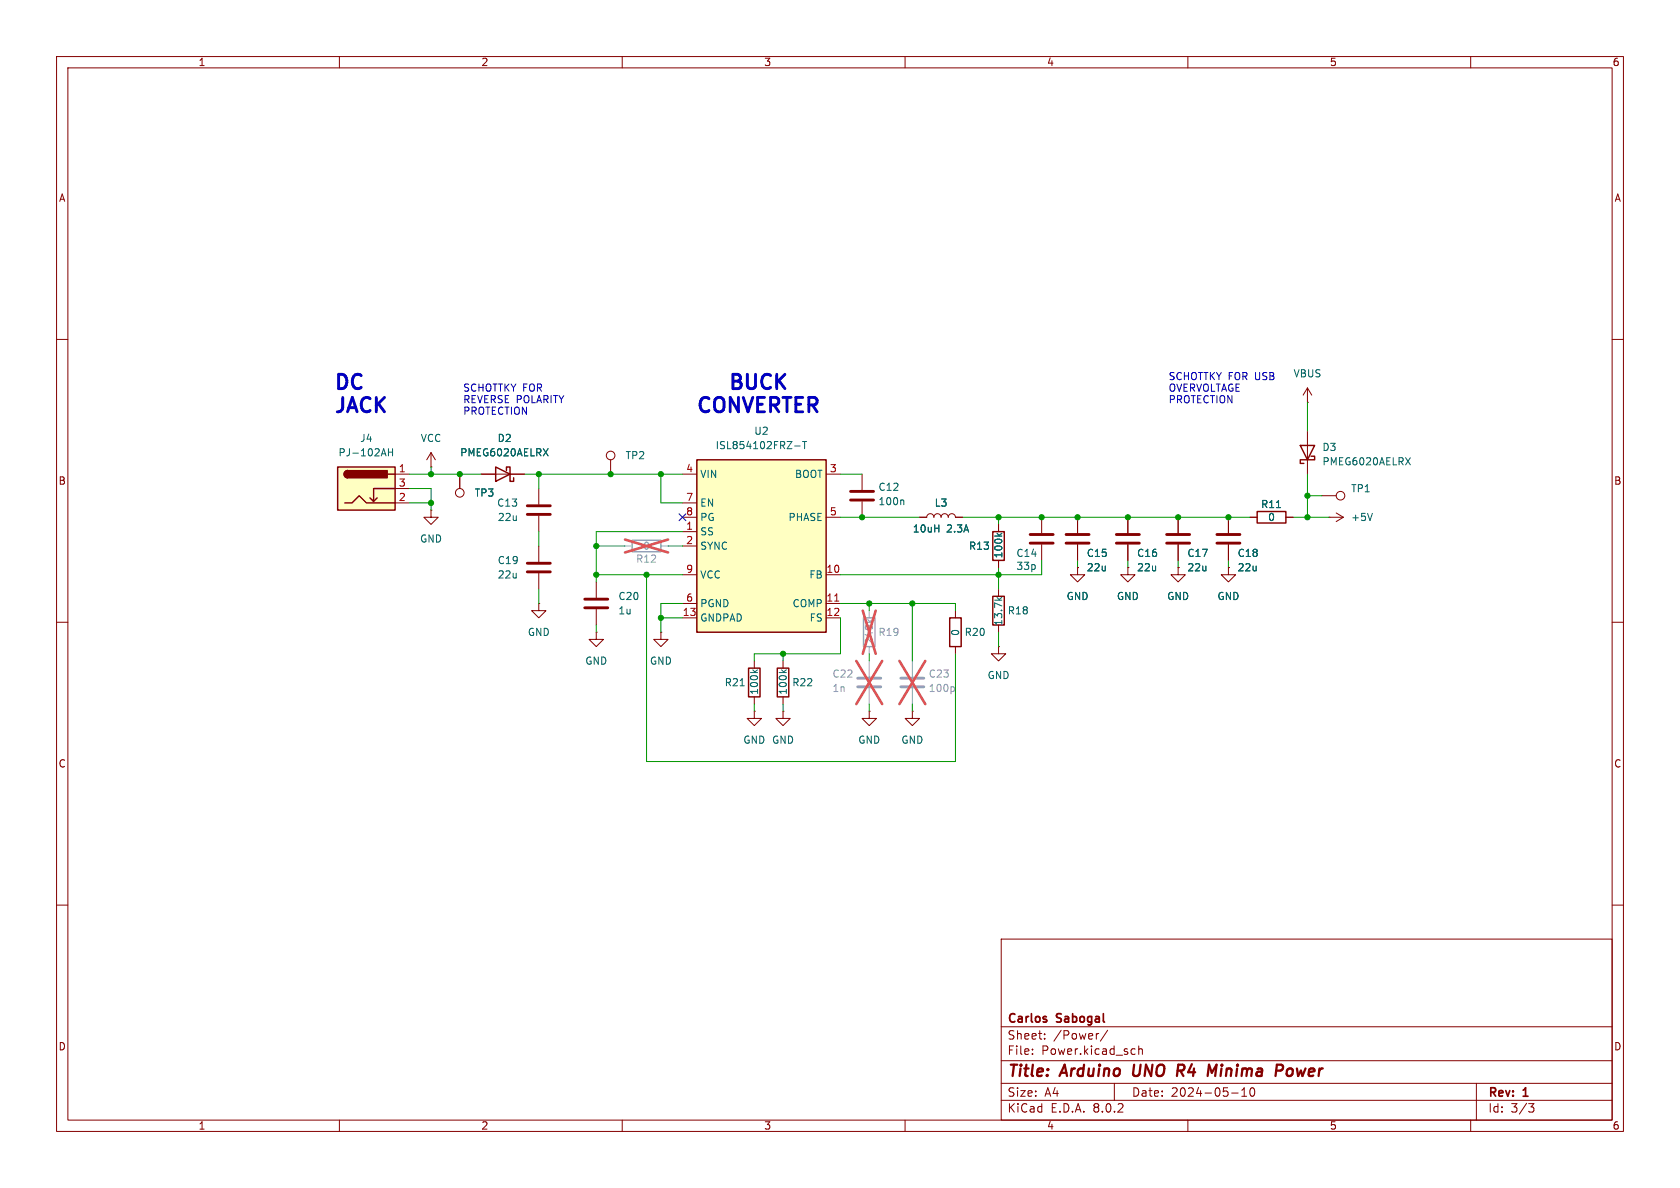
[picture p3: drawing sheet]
<svg xmlns="http://www.w3.org/2000/svg" width="297mm" height="210mm" viewBox="0 0 297 210" stroke-linecap="round" stroke-linejoin="round" font-family="sans-serif">
<g fill="none" stroke="#840000" stroke-width=".18">
<path d="M10 10h277v190h-277zM12 12h273v186h-273zM60 10v2M110 10v2M160 10v2M210 10v2M260 10v2M10 60h2M285 60h2M231.1 71.1h.1M231.1 68.6v2.5M231.1 76.2v7.6"/>
<path d="M231.1 68.6l-.7 1.3M231.1 68.6l.8 1.3M76.2 82.6h.1M76.2 90.2v1.2h1.3l-1.3 1.3-1.3-1.3h1.3M76.2 90.2h.1M76.2 80l-.8 1.3M76.2 80v2.6M76.2 80l.8 1.3M81.3 83.8v2.6M85.1 83.8h7.6M95.2 86.4v2.8M95.2 91.2v2.8"/>
<path d="M107.9 81.3v2.5M152.4 83.8v2.8M152.4 88.6v2.8M162.6 91.4h1.2a.64 .64 0 0 1 .7-.6 .64 .64 0 0 1 .6 .6 .64 .64 0 0 1 .6-.6 .64 .64 0 0 1 .7 .6 .64 .64 0 0 1 .6-.6 .64 .64 0 0 1 .6 .6 .64 .64 0 0 1 .7-.6 .64 .64 0 0 1 .6 .6h1.3M176.5 92.7v1.3M176.5 99.1v1.2M184.1 91.4v2.8M184.1 96.3v2.8M190.5 91.4v2.8M190.5 96.3v2.8M199.4 91.4v2.8M199.4 96.3v2.8"/>
<path d="M208.3 91.4v2.8M208.3 96.3v2.8M217.2 91.4v2.8M217.2 96.3v2.8M221 91.4h1.2M227.3 91.4h1.3M233.7 87.6h2.5M234.9 91.4h.1M234.9 91.4h2.6M236.2 90.7l1.3 .7M237.5 91.4l-1.3 .8M10 110h2"/>
<path d="M105.4 111.8v1.2h1.3l-1.3 1.3-1.3-1.3h1.3M105.4 111.8h.1M105.4 102.9v2.8M105.4 107.7v2.8M116.8 111.8v1.2h1.3l-1.3 1.3-1.2-1.3h1.2M116.8 111.8h.1M168.9 108v1.2M168.9 114.3v1.3M176.5 114.3v1.3h1.3l-1.3 1.2-1.2-1.2h1.2M176.5 114.3h.1M176.5 104.1v1.3M176.5 110.5v1.3"/>
<path d="M190.5 100.3v1.3h1.3l-1.3 1.3-1.3-1.3h1.3M190.5 100.3h.1M199.4 100.3v1.3h1.3l-1.3 1.3-1.3-1.3h1.3M199.4 100.3h.1M208.3 100.3v1.3h1.2l-1.2 1.3-1.3-1.3h1.3M208.3 100.3h.1M217.2 100.3v1.3h1.2l-1.2 1.3-1.3-1.3h1.3M217.2 100.3h.1M285 110h2M161.3 125.7v1.3h1.3l-1.3 1.3-1.3-1.3h1.3M161.3 125.7h.1M10 160h2"/>
<path d="M285 160h2M177 166h108v32h-108zM60 198v2M110 198v2M160 198v2M177 194.5h108M177 191.5h108M177 187.5h108M177 181.5h108M182.5 186.3v.1M182.5 185.5v.1M184.7 183.6v.1"/>
<path d="M184.7 182.8v.1M194.2 182.7l-.2 .1M195.8 182.1l-1.3 2M197 191.5v3M200.2 185.4l.5 .1M200.7 186.3l-.5 .1M201.3 185.5l.2-.1 .4 .1 .1 .9M201.3 184.9v1.5M210 198v2M217.7 193.2h1.2M219.5 193.8h.9M219.5 192.7l.5-.4v1.5"/>
<path d="M221.2 192.4l.1-.1a.81 .81 0 0 1 .6 .6 .81 .81 0 0 1-.3 .8l-.1 .1a.81 .81 0 0 1-.6-.6 .81 .81 0 0 1 .3-.8zM260 198v2M261 191.5v6.5M270.2 195.1h1l-.5 .6 .4 .1 .1 .5-.3 .3h-.4"/>
<circle cx="81.3" cy="87.1" r=".76"/>
<circle cx="107.9" cy="80.5" r=".76"/>
<circle cx="237" cy="87.6" r=".76"/>
</g>
<path d="M200.5 188.2l-.2 1.6 .3 .4M208.3 188.2h.8M208.7 189.3l.5 .9M209.1 189.2l-.9 .1M214.2 189.6l.9-1.4-.3 2M226.5 188.2l.2 .1a.54 .54 0 0 1-.1 .9M228.2 188.9a.62 .62 0 0 0-.7 .4v.7l.3 .2h.3" fill="none" stroke="#840000" stroke-width=".4"/>
<path d="M96.1 79.3l.8 1.3M96.9 79.3l-.8 1.3M159.6 88.4l.2 .2v.6M176.3 94.3l.4 .5M177.1 94.3l-.5 .3M225.7 89.7h.7M242.6 90.7l-.4 1.3M248.5 80.9l.8 1.3M249.3 80.9l-.8 1.3M176.3 105.6l.4 .5M177.1 105.6l-.5 .4" fill="none" stroke="#006464" stroke-width=".18"/>
<g fill="none" stroke="#840000" stroke-width=".51">
<path d="M93.2 89.4h4.1M93.2 90.9h4.1M150.4 88.4h4M150.4 86.9h4M182.1 96h4.1M182.1 94.5h4.1M188.5 96h4M188.5 94.5h4M197.4 96h4M197.4 94.5h4M206.2 96h4.1M206.2 94.5h4.1"/>
<path d="M215.1 96h4.1M215.1 94.5h4.1M103.4 107.4h4M103.4 105.9h4"/>
</g>
<path d="M111.8 95.5h5v2h-5zM152.7 109.2h2v5.1h-2z" fill="none" stroke="#a1a1a1" stroke-width=".25"/>
<path d="M110.5 96.5h1.3M116.8 96.5h1.3M153.7 108v1.2M153.7 114.3v1.3" fill="none" stroke="#a1a1a1" stroke-width=".18"/>
<path d="M110.5 95.4l7.6 2.3M118.1 95.4l-7.6 2.3M152.5 108l2.3 7.6M154.8 108l-2.3 7.6" fill="none" stroke="#e65255" stroke-width=".46"/>
<path d="M229.9 78.7h2.5l-1.3 2.6zM87.6 82.6l2.6 1.2-2.6 1.3zM89.5 83.2v-.6h.7v2.5h.6v-.6M175.5 94h2v5.1h-2zM222.2 90.4h5.1v2.1h-5.1zM231.8 80.6h.6v.7h-2.5v.6h.6M167.9 109.2h2v5.1h-2zM175.5 105.4h2v5.1h-2z" fill="none" stroke="#840000" stroke-width=".25"/>
<path d="M153.4 109.5l.5 .5M154.2 109.5l-.4 .4" fill="none" stroke="#989898" stroke-width=".18"/>
<path d="M59.7 82.6h10.1v7.6h-10.1z" fill="#ffffc2"/>
<path d="M59.7 82.6h10.1v7.6h-10.1zM61 88.9h1.2l1.3-1.3 1.3 1.3h5M61.5 83.2a.64 .64 0 0 0-.7 .6 .64 .64 0 0 0 .7 .7M66.7 88l-.7 .6M68.6 83.8h1.2M69.8 86.4h-3.8v2.2l-.6-.6M132.3 118.1h2.1v5.1h-2.1z" fill="none" stroke="#840000" stroke-width=".25"/>
<g fill="#840000" stroke="#840000" stroke-width=".25">
<path d="M61 83.4l.5-.2v1.3a.63 .63 0 0 1-.6-.4 .63 .63 0 0 1 .1-.7z"/>
<path d="M61.5 83.2h7v1.3h-7z"/>
</g>
<path d="M69.8 83.8h2.6M69.8 88.9h2.6M69.8 86.4h2.6M95.2 96.5v2.8M95.2 106.7v1.3h1.3l-1.3 1.2-1.2-1.2h1.2M95.2 106.7h.1M95.2 101.3v2.8M133.3 116.8v1.3M133.3 125.7v1.3h1.3l-1.3 1.3-1.2-1.3h1.2M133.3 125.7h.1M133.3 123.2v1.3" fill="none" stroke="#840000" stroke-width=".18"/>
<path d="M68.7 79.3v1.3M68.7 79.9h.7M69.4 79.3v1.3M133.1 118.4l.5 .5M133.9 118.4l-.5 .4M130.8 121.2h.8" fill="none" stroke="#006464" stroke-width=".18"/>
<path d="M159.3 119.9h4M159.3 121.4h4" fill="none" stroke="#a1a1a1" stroke-width=".51"/>
<path d="M161.3 116.8v2.8M161.3 121.7v2.8" fill="none" stroke="#a1a1a1" stroke-width=".18"/>
<path d="M168.5 121.4l.2 .2v.4l-.2 .2" fill="none" stroke="#989898" stroke-width=".18"/>
<path d="M159 116.8l4.6 7.7M163.6 116.8l-4.6 7.7" fill="none" stroke="#e65255" stroke-width=".46"/>
<path d="M93.2 99.6h4.1M93.2 101.1h4.1" fill="none" stroke="#840000" stroke-width=".51"/>
<path d="M123.2 81.3h22.8v30.5h-22.8z" fill="#ffffc2"/>
<path d="M123.2 81.3h22.8v30.5h-22.8z" fill="none" stroke="#800000" stroke-width=".25"/>
<g fill="none" stroke="#840000" stroke-width=".18">
<path d="M81.3 83.8v2.6M85.1 83.8h2.5M90.2 83.8h2.5M120.6 94h2.6M120.6 96.5h2.6M120.6 83.8h2.6M120.6 91.4h2.6M120.6 88.9h2.6M146 83.8h2.6M146 91.4h2.6M162.6 91.4h1.2M168.9 91.4h1.3"/>
<path d="M176.5 92.7v1.3M176.5 99.1v1.2M190.5 91.4v2.8M190.5 96.3v2.8M199.4 91.4v2.8M199.4 96.3v2.8M208.3 91.4v2.8M208.3 96.3v2.8M217.2 91.4v2.8M217.2 96.3v2.8M221 91.4h1.2M227.3 91.4h1.3"/>
<path d="M120.6 101.6h2.6M120.6 106.7h2.6M120.6 109.2h2.6M138.4 116.8v1.3M146 101.6h2.6M146 106.7h2.6M146 109.2h2.6M190.5 100.3h.1M199.4 100.3h.1M208.3 100.3h.1M217.2 100.3h.1M138.4 125.7v1.3h1.3l-1.3 1.3-1.2-1.3h1.2"/>
<path d="M138.4 125.7h.1M138.4 123.2v1.3M153.7 125.7v1.3h1.2l-1.2 1.3-1.3-1.3h1.3M153.7 125.7h.1"/>
</g>
<path d="M147.6 106.3h.7" fill="none" stroke="#a90000" stroke-width=".18"/>
<path d="M96.1 79.3l.8 1.3M96.9 79.3l-.8 1.3M140.5 78.8h1M141.9 78h.7M142.2 78v1.3M176.3 94.3l.4 .5M177.1 94.3l-.5 .3M225.7 89.7h.7M138.2 118.4l.4 .5M139 118.4l-.5 .4" fill="none" stroke="#006464" stroke-width=".18"/>
<path d="M151.6 119.9h4.1M151.6 121.4h4.1" fill="none" stroke="#a1a1a1" stroke-width=".51"/>
<path d="M153.7 116.8v2.8M153.7 121.7v2.8" fill="none" stroke="#a1a1a1" stroke-width=".18"/>
<path d="M151.4 116.8l4.6 7.7M156 116.8l-4.6 7.7" fill="none" stroke="#e65255" stroke-width=".46"/>
<path d="M137.4 118.1h2v5.1h-2z" fill="none" stroke="#840000" stroke-width=".25"/>
<g fill="none" stroke="#009600" stroke-width=".18">
<path d="M231.1 71.1v5.1M72.4 83.8h12.7M72.4 88.9h3.8M72.4 86.4h3.8v3.8M76.2 82.6v1.2M92.7 83.8h27.9M95.2 83.8v2.6M95.2 94v2.5M105.4 96.5h5.1M116.8 83.8v5.1h3.8M118.1 96.5h2.5M120.6 94h-15.2v8.9"/>
<path d="M148.6 91.4h14M148.6 83.8h3.8M170.2 91.4h50.8M176.5 91.4v1.3M184.1 99.1v2.5h-35.5M190.5 99.1v1.2M199.4 99.1v1.2M208.3 99.1v1.2M217.2 99.1v1.2M228.6 91.4h6.3M231.1 83.8v7.6M231.1 87.6h2.6"/>
<path d="M95.2 104.1v2.6M105.4 110.5v1.3M105.4 101.6h15.2M114.3 101.6v33h54.6v-19M116.8 109.2h3.8M120.6 106.7h-3.8v5.1M138.4 115.6v1.2M148.6 109.2v6.4h-15.3v1.2M148.6 106.7h20.3v1.3M153.7 106.7v1.3M153.7 115.6v1.2M161.3 106.7v10.1"/>
<path d="M176.5 100.3v3.8M176.5 111.8v2.5M133.3 124.5v1.2M138.4 124.5v1.2M153.7 124.5v1.2M161.3 124.5v1.2"/>
</g>
<path d="M120 90.8l1.3 1.2M121.3 90.8l-1.3 1.2" fill="none" stroke="#000084" stroke-width=".18"/>
<g fill="#009600" stroke="#009600" stroke-width=".18">
<circle cx="190.5" cy="91.4" r=".46"/>
<circle cx="199.4" cy="91.4" r=".46"/>
<circle cx="208.3" cy="91.4" r=".46"/>
<circle cx="231.1" cy="91.4" r=".46"/>
<circle cx="217.2" cy="91.4" r=".46"/>
<circle cx="231.1" cy="87.6" r=".46"/>
<circle cx="116.8" cy="83.8" r=".46"/>
<circle cx="107.9" cy="83.8" r=".46"/>
<circle cx="105.4" cy="96.5" r=".46"/>
<circle cx="105.4" cy="101.6" r=".46"/>
<circle cx="138.4" cy="115.6" r=".46"/>
<circle cx="161.3" cy="106.7" r=".46"/>
<circle cx="153.7" cy="106.7" r=".46"/>
<circle cx="114.3" cy="101.6" r=".46"/>
<circle cx="116.8" cy="109.2" r=".46"/>
<circle cx="184.1" cy="91.4" r=".46"/>
<circle cx="176.5" cy="91.4" r=".46"/>
<circle cx="152.4" cy="91.4" r=".46"/>
<circle cx="176.5" cy="101.6" r=".46"/>
<circle cx="95.2" cy="83.8" r=".46"/>
<circle cx="76.2" cy="88.9" r=".46"/>
<circle cx="76.2" cy="83.8" r=".46"/>
<circle cx="81.3" cy="83.8" r=".46"/>
</g>
<g font-size="3.5" fill="#0000c2">
<text x="58.9" y="69.6">DC</text>
<text x="128.5" y="69.6">BUCK</text>
<text x="58.9" y="73.7">JACK</text>
<text x="122.8" y="73.7">CONVERTER</text>
</g>
<g font-size="2.8" fill="#840000">
<text x="178" y="190.9">Title:</text>
<text x="187.7" y="190.9">Arduino</text>
<text x="201.1" y="190.9">UNO</text>
<text x="209.7" y="190.9">R4</text>
<text x="216" y="190.9">Minima</text>
<text x="228.8" y="190.9">Power</text>
</g>
<g font-size="2.1" fill="#840000">
<text x="178" y="184">Sheet:</text>
<text x="178" y="181.2">Carlos</text>
<text x="186.2" y="184">/Power/</text>
<text x="186.9" y="181.2">Sabogal</text>
<text x="178" y="186.7">File:</text>
<text x="184.1" y="186.7">Power.kicad_sch</text>
<text x="178" y="196.9">KiCad</text>
<text x="178" y="194.1">Size:</text>
<text x="184.7" y="194.1">A4</text>
<text x="185.7" y="196.9">E.D.A.</text>
<text x="193.3" y="196.9">8.0.2</text>
<text x="200" y="194.1">Date:</text>
<text x="207" y="194.1">2024-05-10</text>
<text x="263" y="194.3">Rev:</text>
<text x="263" y="196.9">Id:</text>
<text x="267.1" y="196.9">3/3</text>
<text x="269.4" y="194.3">1</text>
</g>
<g font-size="1.8" fill="#840000">
<text x="35" y="11.9">1</text>
<text x="85" y="11.9">2</text>
<text x="135" y="11.9">3</text>
<text x="185" y="11.9">4</text>
<text x="235" y="11.9">5</text>
<text x="285" y="11.9">6</text>
<text x="10.3" y="35.9">A</text>
<text x="285.3" y="35.9">A</text>
<text x="10.3" y="85.9">B</text>
<text x="285.3" y="85.9">B</text>
<text x="10.3" y="135.9">C</text>
<text x="285.3" y="135.9">C</text>
<text x="10.3" y="185.9">D</text>
<text x="285.3" y="185.9">D</text>
<text x="35" y="199.9">1</text>
<text x="85" y="199.9">2</text>
<text x="135" y="199.9">3</text>
<text x="185" y="199.9">4</text>
<text x="235" y="199.9">5</text>
<text x="285" y="199.9">6</text>
</g>
<g font-size="1.8" fill="#0000c2">
<text x="81.8" y="69.4">SCHOTTKY FOR</text>
<text x="81.8" y="71.5">REVERSE POLARITY</text>
<text x="206.5" y="67.4">SCHOTTKY FOR USB</text>
<text x="206.5" y="69.4">OVERVOLTAGE</text>
<text x="206.5" y="71.5">PROTECTION</text>
<text x="81.8" y="73.5">PROTECTION</text>
</g>
<g font-size="1.8" fill="#006464">
<text x="228.6" y="66.9">VBUS</text>
<text x="133.2" y="77.1">U2</text>
<text x="59.7" y="80.9">PJ-102AH</text>
<text x="63.6" y="78.3">J4</text>
<text x="74.3" y="78.3">VCC</text>
<text x="81.3" y="80.9">PMEG6020AELRX</text>
<text x="87.9" y="78.3">D2</text>
<text x="110.5" y="81.4">TP2</text>
<text x="126.4" y="79.6">ISL854102FRZ-T</text>
<text x="233.7" y="79.9">D3</text>
<text x="233.7" y="82.5">PMEG6020AELRX</text>
<text x="83.8" y="88">TP3</text>
<text x="87.8" y="89.8">C13</text>
<text x="123.7" y="84.7">VIN</text>
<text x="123.7" y="89.8">EN</text>
<text x="140.4" y="84.7">BOOT</text>
<text x="155.2" y="89.5">100n</text>
<text x="155.2" y="87">C12</text>
<text x="165.1" y="89.8">L3</text>
<text x="238.8" y="87.2">TP1</text>
<text x="87.9" y="92.3">22u</text>
<text x="123.7" y="94.8">SS</text>
<text x="123.7" y="92.3">PG</text>
<text x="139.3" y="92.3">PHASE</text>
<text x="161.3" y="94.3">10uH</text>
<text x="167.3" y="94.3">2.3A</text>
<text x="222.8" y="90">R11</text>
<text x="224.1" y="92.3">0</text>
<text x="238.8" y="92.3">+5V</text>
<text x="74.2" y="96.1">GND</text>
<text x="87.9" y="99.9">C19</text>
<text x="123.7" y="97.4">SYNC</text>
<text x="171.2" y="97.4">R13</text>
<text x="177.4" y="98.8" transform="rotate(-90 177.4 98.8)">100k</text>
<text x="179.6" y="98.7">C14</text>
<text x="179.6" y="100.9">33p</text>
<text x="192" y="98.7">C15</text>
<text x="192" y="101.2">22u</text>
<text x="200.9" y="98.7">C16</text>
<text x="200.9" y="101.2">22u</text>
<text x="209.8" y="98.7">C17</text>
<text x="209.8" y="101.2">22u</text>
<text x="218.7" y="98.7">C18</text>
<text x="218.7" y="101.2">22u</text>
<text x="87.9" y="102.5">22u</text>
<text x="109.2" y="106.3">C20</text>
<text x="123.7" y="107.5">PGND</text>
<text x="123.7" y="102.5">VCC</text>
<text x="140" y="107.5">COMP</text>
<text x="143" y="102.5">FB</text>
<text x="188.5" y="106.3">GND</text>
<text x="197.4" y="106.3">GND</text>
<text x="206.2" y="106.3">GND</text>
<text x="215.1" y="106.3">GND</text>
<text x="93.2" y="112.6">GND</text>
<text x="109.2" y="108.8">1u</text>
<text x="123.7" y="110.1">GNDPAD</text>
<text x="143" y="110.1">FS</text>
<text x="169.8" y="112.5" transform="rotate(-90 169.8 112.5)">0</text>
<text x="170.4" y="112.6">R20</text>
<text x="177.4" y="110.7" transform="rotate(-90 177.4 110.7)">13.7k</text>
<text x="178.1" y="108.8">R18</text>
<text x="103.4" y="117.7">GND</text>
<text x="114.8" y="117.7">GND</text>
<text x="128" y="121.5">R21</text>
<text x="134.2" y="122.9" transform="rotate(-90 134.2 122.9)">100k</text>
<text x="139.3" y="122.9" transform="rotate(-90 139.3 122.9)">100k</text>
<text x="140" y="121.5">R22</text>
<text x="174.5" y="120.2">GND</text>
<text x="131.3" y="131.7">GND GND</text>
<text x="151.6" y="131.7">GND</text>
<text x="159.3" y="131.7">GND</text>
</g>
<g font-size="1.8" fill="#a90000">
<text x="70.4" y="83.6">1</text>
<text x="121.2" y="83.6">4</text>
<text x="146.6" y="83.6">3</text>
<text x="70.4" y="88.6">2</text>
<text x="70.4" y="86.1">3</text>
<text x="121.2" y="88.6">7</text>
<text x="121.2" y="93.7">1</text>
<text x="121.2" y="91.2">8</text>
<text x="146.6" y="91.2">5</text>
<text x="121.2" y="96.3">2</text>
<text x="121.2" y="101.3">9</text>
<text x="146" y="101.3">10</text>
<text x="121.2" y="106.4">6</text>
<text x="146" y="106.4">11</text>
<text x="120.6" y="109">13</text>
<text x="146" y="109">12</text>
</g>
<g font-size="1.8" fill="#989898">
<text x="112.4" y="99.7">R12</text>
<text x="113.6" y="97.4">0</text>
<text x="155.2" y="112.6">R19</text>
<text x="147.1" y="120">C22</text>
<text x="154.5" y="114" transform="rotate(-90 154.5 114)">249k</text>
<text x="164.1" y="120">C23</text>
<text x="147.1" y="122.5">1n</text>
<text x="164.1" y="122.5">100p</text>
</g>
</svg>
